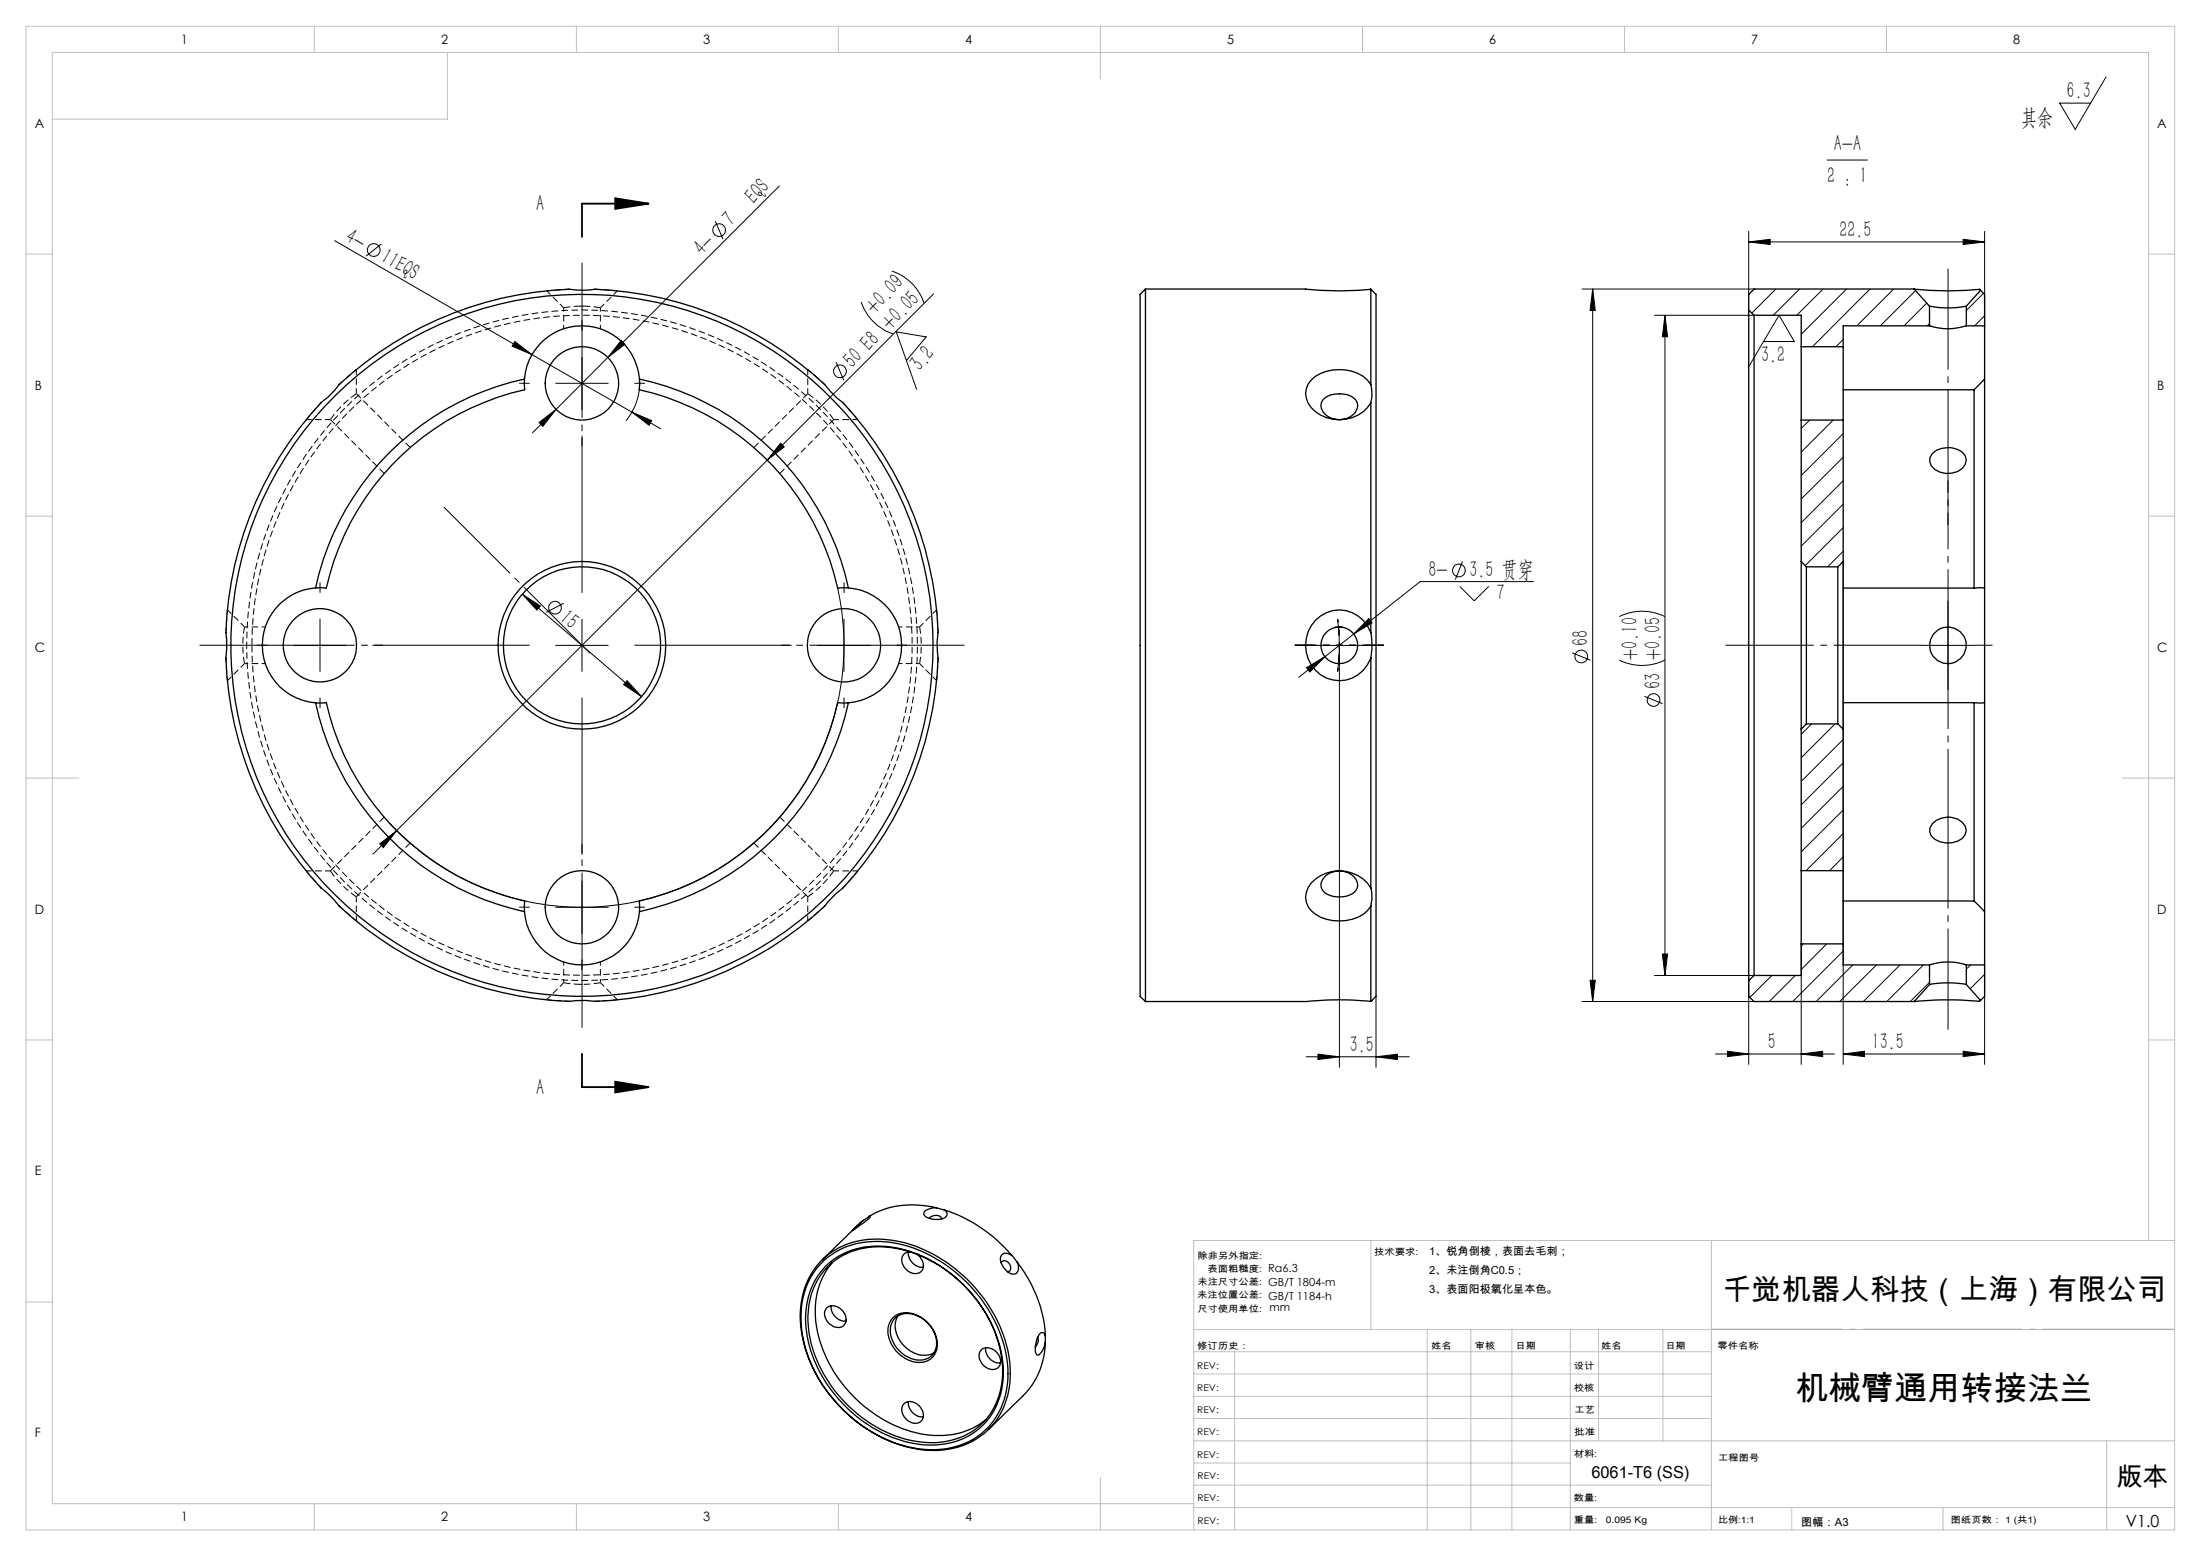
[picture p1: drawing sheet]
<svg xmlns="http://www.w3.org/2000/svg" width="420mm" height="297mm" viewBox="0 0 420 297" stroke-linecap="round" stroke-linejoin="round" font-family="sans-serif">
<g fill="none" stroke="#000" stroke-width=".19" stroke-dasharray="1.3 .6" stroke-dashoffset=".4" stroke-linecap="butt">
<path d="M104.3 55.5l4.4-.3M113.5 55.2l4.3 .3M64.7 73.4l3.3-2.9M154.1 70.5l3.3 2.9M160.9 76.8l2.8 3.3M58.4 80.1l2.9-3.3M178.7 116.4l.3 4.3M43.1 120.7l.3-4.3M43.4 129.9l-.3-4.3M179 125.6l-.3 4.3M61.3 169.5l-2.9-3.3M68 175.8l-3.3-2.9"/>
<path d="M157.4 172.9l-3.3 2.9M163.7 166.2l-2.8 3.3M108.6 191.1l-4.3-.3M117.8 190.8l-4.3 .3"/>
</g>
<g fill="none" stroke="#000" stroke-width=".19" stroke-dasharray="1.3 .6" stroke-linecap="butt">
<path d="M107.6 58.8a19.3 19.3 0 0 1 7 0M111.1 58.4h-.4M111.5 58.4h-.4M154.1 75.1a19.3 19.3 0 0 1 5 5M154.1 75.1l-10.2 10.3M63 80.1l10.3 10.3M63 80.1a19.3 19.3 0 0 1 5-5M78.3 85.4l-10.3-10.3M148.8 90.4l10.3-10.3M175.5 119.7a19.3 19.3 0 0 1 0 7M46.7 126.7a19.3 19.3 0 0 1 0-7M73.3 156l-10.3 10.2"/>
<path d="M68 171.2a19.3 19.3 0 0 1-5-5M68 171.2l10.3-10.3M143.9 160.9l10.2 10.3M159.1 166.2a19.3 19.3 0 0 1-5 5M159.1 166.2l-10.3-10.2M110.7 187.9h.4M114.6 187.6a19.3 19.3 0 0 1-7 0"/>
</g>
<path d="M48.1 123.2a63 63 0 0 0 92.8 55.5 63 63 0 0 0 5-108 63 63 0 0 0-97.6 46.6l-.2 5.9" fill="none" stroke="#000" stroke-width=".19" stroke-dasharray="1.3 .6" stroke-dashoffset="-.1" stroke-linecap="butt"/>
<path d="M107.6 58.8v3.9M114.6 62.7v-3.9M175.5 119.7h-4M46.7 126.7h3.9M47.1 123.2a64 64 0 0 0 94.2 56.3 64 64 0 0 0 5.1-109.7 64 64 0 0 0-99.1 47.5l-.2 5.9M171.5 126.7h4M107.6 183.6v4M114.6 187.6v-4" fill="none" stroke="#000" stroke-width=".19" stroke-dasharray="1.3 .6" stroke-dashoffset=".6" stroke-linecap="butt"/>
<g fill="none" stroke="#000" stroke-width=".19" stroke-dasharray="1.3 .6" stroke-dashoffset=".2" stroke-linecap="butt">
<path d="M104.3 55.5l3.3 3.3M114.6 58.8l3.2-3.3M68 75.1v-4.6M154.1 70.5v4.6M58.4 80.1h4.6M159.1 80.1h4.6M46.7 119.7l-3.3-3.3M178.7 116.4l-3.2 3.3M43.4 129.9l3.3-3.2M175.5 126.7l3.2 3.2M63 166.2h-4.6M68 175.8v-4.6"/>
<path d="M154.1 171.2v4.6M163.7 166.2h-4.6M107.6 187.6l-3.3 3.2M117.8 190.8l-3.2-3.2"/>
</g>
<path d="M50.6 119.7h-3.9" fill="none" stroke="#000" stroke-width=".19" stroke-dasharray="1.3 .6" stroke-dashoffset=".5" stroke-linecap="butt"/>
<g fill="none" stroke="#000" stroke-width=".25">
<path d="M218.6 55.2h30.5l1.1 .1a62.3 62.3 0 0 0 11.4-.1M218.6 55.2v136M218.6 55.2l-1 1v134l1 1M261.6 55.2l1 1v134l-1 .9M261.6 55.2v18.2M261.6 55.2h-.1M333.7 59.2v128M333.7 59.2l1 1M365.3 55.2l1.1 .1a62.3 62.3 0 0 0 11.3-.1l.2 .2M365.3 55.2l2.9 3.3M365.3 55.2h-30.6l-1 1v3M368.2 58.5a19.6 19.6 0 0 0 7 0"/>
<path d="M368.2 58.5v3.7M375.2 58.5v3.7M377.9 55.4l-2.7 3.1M377.9 55.4l.8 .8v6M64.7 73.4a68.2 68.2 0 0 1 43.9-18.2 13.7 13.7 0 0 0 4.9 0 68.1 68.1 0 0 1 43.9 18.2 14.4 14.4 0 0 0 3.4 3.4 67.9 67.9 0 0 1 18.2 44 17.4 17.4 0 0 0 0 4.8 67.8 67.8 0 0 1-18.2 43.9 16.4 16.4 0 0 0-3.4 3.5 67.7 67.7 0 0 1-43.9 18.1 17.1 17.1 0 0 0-4.9 0 67.8 67.8 0 0 1-43.9-18.2 16.2 16.2 0 0 0-3.4-3.4 67.7 67.7 0 0 1-18.2-43.9 17.1 17.1 0 0 0 0-4.8 68 68 0 0 1 18.2-44 13.7 13.7 0 0 0 3.4-3.4zM100.1 72.4a11 11 0 0 1 11-10.2 11 11 0 0 1 10.9 10.2M100.1 72.4a52 52 0 0 0-39.9 39.8M100.1 72.4v2a50 50 0 0 0-37.8 37.9l-2.1-.1M122 72.4a52 52 0 0 1 39.9 39.8M122 72.4v2a50 50 0 0 1 37.8 37.9l2.1-.1M261.6 76.8v44M261.6 73.4a7.3 7.3 0 0 1 0 3.4"/>
<path d="M261.6 73.4a7.1 7.1 0 0 0-7.3-2.8 5.6 5.6 0 0 0-5 3.6 4.5 4.5 0 0 0 2.7 5 7.2 7.2 0 0 0 9.6-2.4M334.7 60.2v126M334.7 60.2h9v6M343.7 66.2v14M343.7 66.2h8M351.7 66.2v14M351.7 74.4h25M368.2 62.2a11.2 11.2 0 0 0 7 0M368.2 62.2h-16.5v4M375.2 62.2h3.5M376.7 74.4v37.9M378.7 72.4l-2 2"/>
<path d="M378.7 62.2v10.2M378.7 72.4v39.8M255.6 80.1a3.3 3.3 0 0 1-3.5-2.7 2.67 2.67 0 0 1 2.8-2.2 4 4 0 0 1 3.9 1.3 2.41 2.41 0 0 1-1.5 3.2l-1.6 .4M343.7 80.2v27M343.7 80.2h8M351.7 80.2v27M368.8 86.5a4.7 4.7 0 0 1 5.6-.2 1.97 1.97 0 0 1 .1 3.1 4.2 4.2 0 0 1-6-.5l-.3-.8 .1-.8zM60.2 112.2a11 11 0 0 0-10.1 11 11 11 0 0 0 10.1 11M161.9 112.2a11 11 0 0 1 10.1 11 11 11 0 0 1-10.1 11M256 119.7l-1.2 .1M343.7 107.2v32M343.7 107.2l1 1"/>
<path d="M344.7 108.2v30M344.7 108.2h6M350.7 108.2v30M351.7 107.2v32M351.7 107.2l-1 1M351.7 112.3h25M378.7 112.2l-2 .1M378.7 112.2v22M60.2 134.2l2.1-.1a50 50 0 0 0 37.8 37.9v2M60.2 134.2a52.1 52.1 0 0 0 39.9 39.8M161.9 134.2a52.1 52.1 0 0 1-39.9 39.8M161.9 134.2l-2.1-.1a50 50 0 0 1-37.8 37.9v2"/>
<path d="M261.6 120.8a13.7 13.7 0 0 1 0 4.8M261.6 120.8a6.4 6.4 0 0 0-6.6-4.4 6.4 6.4 0 0 0-5.7 5.4 6.5 6.5 0 0 0 3.1 7.2 6.5 6.5 0 0 0 7.7-1.1l.8-1 .7-1.3M261.6 125.6v43.9M343.7 139.2v27M344.7 138.2l-1 1M344.7 138.2h6M350.7 138.2l1 1M351.7 139.2v27M351.7 134.1h25M376.7 134.1v37.9M376.7 134.1l2 .1M378.7 134.2v39.8"/>
<path d="M368.8 157.2a4.1 4.1 0 0 1 6.2 .5 2.12 2.12 0 0 1-1.4 2.8 4.6 4.6 0 0 1-5.1-.9l-.3-.8 .1-.8zM100.1 174a11 11 0 0 0 11 10.2 11 11 0 0 0 10.9-10.2M253.1 167.1a3.8 3.8 0 0 1 5.9 1.3 2.27 2.27 0 0 1-2.1 2.7 4.4 4.4 0 0 1-4.6-1.2 2.11 2.11 0 0 1 .8-2.8zM261.6 172.9v18.2M261.6 169.5a6.5 6.5 0 0 1 0 3.4M261.6 169.5a7.1 7.1 0 0 0-12-.1 3.8 3.8 0 0 0 1.4 5.1 8.8 8.8 0 0 0 9.1 0l.8-.7 .7-.9M343.7 166.2v14M343.7 166.2h8M351.7 166.2v14M351.7 172h25M376.7 172l2 2M378.7 174v10.2"/>
<path d="M261.5 191.1h.1M261.6 191.1h-.1a61.8 61.8 0 0 0-12.4 .1h-30.5M333.7 187.2v3l1 1h30.6M334.7 186.2l-1 1M343.7 180.2v6h-9M343.7 180.2h8M351.7 180.2v4h16.5M368.2 184.2a11.1 11.1 0 0 1 7 0M368.2 187.9a19.6 19.6 0 0 1 7 0M368.2 184.2v3.7M368.2 187.9l-2.9 3.3M375.2 187.9l2.7 3.1"/>
<path d="M375.2 184.2v3.7M375.2 184.2h3.5M377.9 191l-.3 .1a61.8 61.8 0 0 0-12.3 .1M378.7 184.2v6l-.8 .8M164.7 232.9l-7.8 7.5M165.8 232.2l.3-.1a2.47 2.47 0 0 1-1.5 1.4l-2 1.4 2.1-2M165.8 232.2l-1.1 .7M173.4 239a2.72 2.72 0 0 0 2.8 2.9M173.7 239a1.57 1.57 0 0 0-1.5 .8 1.57 1.57 0 0 0 .1 1.7 2.3 2.3 0 0 0 3.6 1.1 2.32 2.32 0 0 0-1-3.2M177.3 232.5a1.48 1.48 0 0 1 2.4 0v.2M178.7 230.5a17 17 0 0 0-12.9 1.7M178.7 230.5a3 3 0 0 0-2.3 .9 .84 .84 0 0 0 .7 1.1 3.2 3.2 0 0 0 3.6-.4 .92 .92 0 0 0-.5-1.2"/>
<path d="M178.7 230.5l1.5 .4M180.2 230.9a28.6 28.6 0 0 1 12.9 8.7M193.1 239.6a1.33 1.33 0 0 0-2.2 .4 3.1 3.1 0 0 0 2.6 3.2 1.3 1.3 0 0 0 .8-1.8l-.2-.5M193.1 239.6l1 1.3M156.5 240.8a15.2 15.2 0 0 1 13.5-4.1 27.7 27.7 0 0 1 19.5 13.8 21.6 21.6 0 0 1 2.8 15.8 13.9 13.9 0 0 1-14.2 10.6 25.9 25.9 0 0 1-19.2-10 24.4 24.4 0 0 1-6.1-17.4 14.6 14.6 0 0 1 3.7-8.7zM156.9 240.9a15.3 15.3 0 0 1 13.7-3.7 28 28 0 0 1 19.8 16.1 19.1 19.1 0 0 1 .7 15.3 13.8 13.8 0 0 1-13.4 8.1 25.9 25.9 0 0 1-19-10 22.8 22.8 0 0 1-5.5-19 13.6 13.6 0 0 1 3.7-6.8zM157.5 241.7a14.7 14.7 0 0 1 13.4-3.5 26.3 26.3 0 0 1 20.5 22 13.7 13.7 0 0 1-6.8 14 17.3 17.3 0 0 1-14.6 0 26.7 26.7 0 0 1-16.1-19.9 14.8 14.8 0 0 1 3.6-12.6zM157.7 242a14.3 14.3 0 0 1 13.1-3.7 26 26 0 0 1 20.3 20.9 13.8 13.8 0 0 1-5.9 14.2 16.1 16.1 0 0 1-13.5 1 26.1 26.1 0 0 1-17.4-20.7 14.2 14.2 0 0 1 3.4-11.7zM157.7 249.7a2.35 2.35 0 0 1 3.6 1.3 1.65 1.65 0 0 1-.5 2.1 1.65 1.65 0 0 1-2.2-.2 2.34 2.34 0 0 1-.9-3.2zM158.6 249.2a2.78 2.78 0 0 0 2.8 3M158.8 241a14.8 14.8 0 0 0-2.8 13.1 26.2 26.2 0 0 0 20.5 19.7 14.5 14.5 0 0 0 11.6-2.8M170.4 251.5a4.5 4.5 0 0 1 5.8 .3 5.6 5.6 0 0 1 2.3 6.4 3.6 3.6 0 0 1-4.8 1.5 6.4 6.4 0 0 1-4.2-6.5l.4-1.1z"/>
<path d="M170.7 251.7a4.2 4.2 0 0 1 5.4 0 5.3 5.3 0 0 1 2.3 6.2 3.5 3.5 0 0 1-4.8 1.3 5.6 5.6 0 0 1-3.5-6.6zM171.3 251.2a4.7 4.7 0 0 0 1.2 5.7 4.8 4.8 0 0 0 5.7 1.3M187.2 257.7a2.18 2.18 0 0 1 3.3 .8 1.74 1.74 0 0 1-.7 2.9 2.59 2.59 0 0 1-2.7-3.5zM188.1 257.2a2.72 2.72 0 0 0 2.8 3M191 260l-.3 .2M191.1 241a.83 .83 0 0 1 .7-.4 .83 .83 0 0 1 .7 .5l.2 .2a.85 .85 0 0 1-.4 1.4M194.1 240.9a24.9 24.9 0 0 1 5.4 14M198 255.2l.1 .9-.5 1M199.5 254.9a.61 .61 0 0 0-.6-.6 .61 .61 0 0 0-.6 .5 3.9 3.9 0 0 0-.4 3.9 2.24 2.24 0 0 0 1.5-2l.1-.4M199.5 256.3a14.6 14.6 0 0 1-4.2 10.1l-6.7 6.5M199.5 254.9v1.4M172.5 268a2.35 2.35 0 0 1 3.5 1.3 1.62 1.62 0 0 1-.3 2 1.62 1.62 0 0 1-2.1 .1 2.34 2.34 0 0 1-1.1-3.4z"/>
<path d="M173.4 267.5a2.72 2.72 0 0 0 2.8 2.9"/>
<circle cx="111" cy="73.2" r="7"/>
<circle cx="61.1" cy="123.2" r="7"/>
<circle cx="111" cy="123.2" r="16"/>
<circle cx="111" cy="123.2" r="67"/>
<circle cx="111.1" cy="123.2" r="15"/>
<circle cx="161.1" cy="123.2" r="7"/>
<circle cx="255.6" cy="123.2" r="3.5"/>
<circle cx="371.7" cy="123.2" r="3.5"/>
<circle cx="111" cy="173.2" r="7"/>
</g>
<g fill="none" stroke="#000" stroke-width=".19">
<path d="M401.9 14.7l-5.9 10-3-5h5.9M148.7 35.5l-42.6 42.6M348.7 30.5h7.6M63.9 45.9l37.6 21.8M72.8 46.6l-2.9 2.3M136.5 42.2l1.5 3.4M164.3 57.6a9.7 9.7 0 0 0 6.2 6.1M170.2 51.7a9.7 9.7 0 0 1 6.1 6.2M178.2 56.1l-102.5 102.4M301.9 55.2h32.8M303.9 55.2v136M303.9 55.2l.5 4.1h-1z"/>
<path d="M333.7 46.2l4.1-.5v1zM333.7 44.2v12M333.7 46.2h45M338.9 55.2l-4.6 4.6M343.4 55.2l-5 5M347.9 55.2l-5 5M352.4 55.2l-8.7 8.6M356.8 55.2l-10.9 11M361.4 55.2l-7.1 7M365.5 55.5l-6.7 6.7M367.7 57.9l-4.4 4.3M374.6 45.7l4.1 .5-4.1 .5z"/>
<path d="M378.5 56l-3.3 3.3M378.7 44.2v18M98.2 65.2l3.3 2.5-3.8-1.6zM101.5 67.7l24.6 14.1M106 73.2h10.1M106.1 78.1l-4.5 4.5M111.1 68.2v10M118.5 65l.7 .7-3.2 2.5zM120.6 78.7l3.8 1.6-.5 .9zM122 72.4a11.2 11.2 0 0 1-2.5 7.9M159.6 69.1l1.4 3.5M173 68.8l3.7-4.5-5.7-.9 3.9 10.9"/>
<path d="M315.7 60.2h19M317.7 60.2v126M317.7 60.2l.5 4.1h-1zM336.5 65.2h5.9l-2.9-5-5.9 10M351.7 64.8l-1.4 1.4M368.2 61.8l-.4 .4M378.7 60.3l-1.9 1.9M102.9 80.6l3.2-2.5-2.5 3.3zM148.9 84.6l.7 .7-3.2 2.5zM345.3 80.2l-1.6 1.6M349.8 80.2l-6.1 6.1M351.7 82.8l-8 8"/>
<path d="M351.7 87.3l-8 7.9M351.7 91.8l-8 8M351.7 96.2l-8 8M61.1 118.2v10M99.7 113.4l3.4 2.3-.7 .7zM99.7 113.4l22.7 19.6M107.6 115.1l-3.4 1.8M111.1 118.2v10M159.8 112.3a50 50 0 0 1-25.5 55.2 50 50 0 0 1-60-10.4M161 118.2v10M255.2 118.2l.4 5M261.2 118.1l.6 .8-3.5 2.1z"/>
<path d="M278.6 111.9l2.7 2.8 2.8-2.8M279.1 107.2l-1.4 3.4M292.6 111h-21.6l-12.7 10M309 117.7a9.8 9.8 0 0 1 8.7 0M351.7 100.7l-7.2 7.2M351.7 105.2l-2.9 3M351.7 107.2v96M371.7 118.2v10M56.1 123.2h9.9M106 123.2h10.1M119.7 129.9l2.7 3.1-3.4-2.3zM156 123.2h10.1"/>
<path d="M249.3 127.5l3.5-2.2-2.9 3zM250.6 123.2h10M252.8 125.3l-5 4M255.6 123.2v80.5M255.6 123.2l-.4 5M258.3 121l-5.5 4.3M300 124.6l3.5 1.4M309 126a9.5 9.5 0 0 0 8.7 0M313.8 132.9l3.5 1.4M345.7 138.2l-2 2M350.2 138.2l-6.5 6.4M366.7 123.2h10"/>
<path d="M75.7 158.5l-4.5 4.5M351.7 141.1l-8 8.1M351.7 145.6l-8 8M351.7 150.1l-8 8M351.7 154.6l-8 8M351.7 159.1l-7.1 7.1M72.5 161.1l3.2-2.6-2.5 3.3zM106 173.2h10.1M111.1 168.2v10M351.7 163.6l-2.6 2.6M262.6 190.2v13.5M301.9 191.2h32.8"/>
<path d="M303.4 187.1h1l-.5 4.1zM315.7 186.2h19M317.2 182.1h1l-.5 4.1zM333.7 187.2v16M338.1 186.2l-4.2 4.2M342.6 186.2l-5 5M343.7 180.2v23M344.1 180.2l-.4 .4M348.6 180.2l-4.9 4.9M351.7 181.5l-9.6 9.7M353.6 184.2l-7 7M358.1 184.2l-7.1 7"/>
<path d="M362.5 184.2l-6.9 7M367 184.2l-7 7M368.2 187.5l-3.7 3.7M376 184.2l-.8 .8M378.7 186l-2.7 2.7M378.7 184.2v19M249.2 201.7h19.7M251.5 201.2l4.1 .5-4.1 .5zM262.6 201.7l4.1-.5v1zM327.3 201.2h22.8M329.6 200.7l4.1 .5-4.1 .5zM343.7 201.2l4.1-.5v1z"/>
<path d="M351.7 201.2l4.1-.5v1zM351.7 201.2h27M374.6 200.7l4.1 .5-4.1 .5z"/>
<circle cx="71.3" cy="47.7" r="1.21"/>
<circle cx="137.2" cy="43.9" r="1.2"/>
<circle cx="160.3" cy="70.9" r="1.21"/>
<circle cx="105.9" cy="116" r="1.21"/>
<circle cx="278.4" cy="108.9" r="1.21"/>
<circle cx="301.7" cy="125.3" r="1.21"/>
<circle cx="315.5" cy="133.6" r="1.22"/>
</g>
<path d="M255.6 123.2l-.3-5M255.6 123.2l-.3 4.9M255.6 123.2h5M255.6 123.2h-5" fill="none" stroke="#000" stroke-width=".19" stroke-dasharray="30.5 1.3 1.3 1.3" stroke-dashoffset="29.9" stroke-linecap="butt"/>
<path d="M117.4 37.8l6.4 1.1-6.4 1zM123.8 38.9h-12.7v6.3M111.1 201.2v6.3h12.7M117.4 206.5l6.4 1-6.4 1z" fill="none" stroke="#000" stroke-width=".35"/>
<path d="M84.7 96.8l27.9 27.9" fill="none" stroke="#000" stroke-width=".19" stroke-dasharray="30.5 1.3 1.3 1.3" stroke-dashoffset="12.6" stroke-linecap="butt"/>
<path d="M111.1 113.2v-63M101.1 123.2h-63M111.1 133.2v63M121.1 123.2h63" fill="none" stroke="#000" stroke-width=".19" stroke-dasharray="30.5 1.3 1.3 1.3" stroke-dashoffset=".9" stroke-linecap="butt"/>
<g fill="none" stroke="#000" stroke-width=".19" stroke-dasharray="30.5 1.3 1.3 1.3" stroke-linecap="butt">
<path d="M101.1 73.2h-2M111.1 63.2v-2M121.1 73.2h2M111.1 83.2v2M61.1 113.2v-2M161.1 113.2v-2M371.7 118.2v-3.5M51.1 123.2h-2M61.1 133.2v2M71.1 123.2h2M151.1 123.2h-2M161.1 133.2v2"/>
<path d="M171.1 123.2h2M250.6 123.2h-3.5M260.6 123.2h3.5M371.7 128.2v3.5M376.7 123.2h3.5M101.1 173.2h-2M111.1 163.2v-2M121.1 173.2h2M111.1 183.2v2"/>
</g>
<path d="M371.7 91.7v8.5" fill="none" stroke="#000" stroke-width=".19" stroke-dasharray="30.5 1.3 1.3 1.3" stroke-dashoffset="28.1" stroke-linecap="butt"/>
<path d="M371.7 196.5v-145.2" fill="none" stroke="#000" stroke-width=".19" stroke-dasharray="30.5 1.3 1.3 1.3" stroke-dashoffset="11.2" stroke-linecap="butt"/>
<path d="M366.7 123.2h-37.4" fill="none" stroke="#000" stroke-width=".19" stroke-dasharray="30.5 1.3 1.3 1.3" stroke-dashoffset="13.6" stroke-linecap="butt"/>
<path d="M326.4 253.8h88.6" fill="none" stroke="#000" stroke-width=".19" stroke-dasharray="30.5 1.3 1.3 1.3" stroke-dashoffset="5.2" stroke-linecap="butt"/>
<g fill="none" stroke="#c0c0c0" stroke-width=".19">
<path d="M5 5h410v287h-410zM60 5v5M85.4 10v12.8h-75.4M110 5v5M160 5v5M210 5v10M260 5v5M310 5v5M360 5v5M5 48.5h5M410 48.5h5M5 98.5h5"/>
<path d="M410 98.5h5M5 148.5h10M405 148.5h10M5 198.5h5M410 198.5h5M261.6 236.8v17M326.6 236.8v55.2M410 236.8v-226.8h-400v277h217.8M415 236.8h-187.2v55.2M5 248.5h5M227.8 253.8h187.2M227.8 258h98.8"/>
<path d="M235.6 258v34M272.3 253.8v38.2M280.7 253.8v38.2M288.5 253.8v38.2M299.6 253.8v38.2M305 253.8v21.2M317.3 253.8v21.2M227.8 270.8h98.8M227.8 266.5h98.8M227.8 262.3h98.8M227.8 279.3h71.8M227.8 275h187.2"/>
<path d="M402 275v17M60 287v5M110 287v5M160 287v5M210 282v10M227.8 287.8h187.2M227.8 283.5h98.8M341.9 287.8v4.2M370.8 287.8v4.2"/>
</g>
<g fill="#000">
<path d="M117.4 37.8l6.4 1.1-6.4 1zM117.4 206.5l6.4 1-6.4 1z"/>
<path d="M333.7 46.2l4.1-.5v1zM374.6 45.7l4.1 .5-4.1 .5z"/>
<path d="M102.9 80.6l.7 .8 2.5-3.3zM118.5 65l-2.5 3.2 3.2-2.5z"/>
<path d="M120.6 78.7l3.3 2.5 .5-.9zM98.2 65.2l-.5 .9 3.8 1.6z"/>
<path d="M317.7 60.2l.5 4.1h-1zM317.2 182.1h1l-.5 4.1zM303.9 55.2l.5 4.1h-1zM303.4 187.1h1l-.5 4.1z"/>
<path d="M119.7 129.9l-.7 .8 3.4 2.3zM99.7 113.4l2.7 3 .7-.7z"/>
<path d="M72.5 161.1l.7 .7 2.5-3.3zM148.9 84.6l-2.5 3.2 3.2-2.5z"/>
<path d="M329.6 200.7l4.1 .5-4.1 .5zM343.7 201.2l4.1-.5v1zM249.3 127.5l.6 .8 2.9-3zM261.2 118.1l-2.9 2.9 3.5-2.1zM251.5 201.2l4.1 .5-4.1 .5zM262.6 201.7l4.1-.5v1z"/>
<path d="M351.7 201.2l4.1-.5v1zM374.6 200.7l4.1 .5-4.1 .5z"/>
</g>
<text font-size="6.3" x="342.5" y="267.3">机械臂通用转接法兰</text>
<text font-size="5.6" x="328.6" y="248.1">千觉机器人科技（上海）有限公司</text>
<text font-size="4.9" x="403.9" y="283.7">版本</text>
<g font-size="4.4">
<text x="385.7" y="23.8">其余</text>
<text x="394.4" y="18.8">6.3</text>
<text x="349.9" y="28.8">A-A</text>
<text x="348.7" y="35">2 : 1</text>
<text x="102.3" y="40.3">A</text>
<text x="143.9" y="39.1" transform="rotate(-45 143.9 39.1)">EQS</text>
<text x="65.6" y="45.9" transform="rotate(30 65.6 45.9)">4-</text>
<text x="139.6" y="43.4" transform="rotate(-45 139.6 43.4)">7</text>
<text x="351" y="45.3">22.5</text>
<text x="72.4" y="49.8" transform="rotate(30 72.4 49.8)">11EQS</text>
<text x="134.1" y="48.9" transform="rotate(-45 134.1 48.9)">4-</text>
<text x="166.8" y="60" transform="rotate(-45 166.8 60)">+0.09</text>
<text x="162.6" y="70.4" transform="rotate(-45 162.6 70.4)">50 E8 +0.05</text>
<text x="175.6" y="71" transform="rotate(-50 175.6 71)">3.2</text>
<text x="336.1" y="69">3.2</text>
<text x="272.6" y="110.2">8-</text>
<text x="280.4" y="110.2">3.5 贯穿</text>
<text x="106.6" y="118.3" transform="rotate(41 106.6 118.3)">15</text>
<text x="285.5" y="114.5">7</text>
<text x="303.1" y="123.3" transform="rotate(-90 303.1 123.3)">68</text>
<text x="312.5" y="126" transform="rotate(-90 312.5 126)">+0.10</text>
<text x="316.9" y="131.6" transform="rotate(-90 316.9 131.6)">63 +0.05</text>
<text x="257.6" y="200.8">3.5</text>
<text x="337.3" y="200.3">5</text>
<text x="357.2" y="200.3">13.5</text>
<text x="102.3" y="209">A</text>
</g>
<g font-size="3.2">
<text x="303.7" y="282.1">6061-T6 (SS)</text>
<text x="405.7" y="291.5">V1.0</text>
</g>
<g font-size="2.5">
<text x="34.6" y="8.4">1</text>
<text x="84.2" y="8.4">2</text>
<text x="134.2" y="8.4">3</text>
<text x="184.2" y="8.4">4</text>
<text x="234.2" y="8.4">5</text>
<text x="284.2" y="8.4">6</text>
<text x="334.2" y="8.4">7</text>
<text x="384.2" y="8.4">8</text>
<text x="6.7" y="24.4">A</text>
<text x="411.7" y="24.4">A</text>
<text x="6.7" y="74.4">B</text>
<text x="411.7" y="74.4">B</text>
<text x="6.7" y="124.4">C</text>
<text x="411.7" y="124.4">C</text>
<text x="6.7" y="174.4">D</text>
<text x="411.7" y="174.4">D</text>
<text x="6.7" y="224.4">E</text>
<text x="6.7" y="274.4">F</text>
<text x="34.6" y="290.4">1</text>
<text x="84.2" y="290.4">2</text>
<text x="134.2" y="290.4">3</text>
<text x="184.2" y="290.4">4</text>
</g>
<g font-size="2.1">
<text x="272.7" y="239.6">1、锐角倒棱，表面去毛刺；</text>
<text x="242" y="242.8">Ra6.3</text>
<text x="242" y="245.6">GB/T 1804-m</text>
<text x="272.7" y="243.2">2、未注倒角C0.5；</text>
<text x="242" y="248.1">GB/T 1184-h</text>
<text x="242.2" y="250.3">mm</text>
<text x="272.7" y="246.9">3、表面阳极氧化呈本色。</text>
<text x="343.7" y="291.2">图幅：A3</text>
</g>
<g font-size="1.7">
<text x="262.2" y="239.6">技术要求:</text>
<text x="228.5" y="245.3">未注尺寸公差:</text>
<text x="228.5" y="240.3">除非另外指定:</text>
<text x="230.4" y="242.8">表面粗糙度:</text>
<text x="228.5" y="247.8">未注位置公差:</text>
<text x="228.5" y="250.3">尺寸使用单位:</text>
<text x="228.5" y="257.4">修订历史：</text>
<text x="273.1" y="257.4">姓名</text>
<text x="281.4" y="257.4">审核</text>
<text x="289.2" y="257.4">日期</text>
<text x="305.6" y="257.4">姓名</text>
<text x="317.8" y="257.4">日期</text>
<text x="327.8" y="257.4">零件名称</text>
<text x="228.5" y="261.3">REV:</text>
<text x="300.3" y="261.3">设计</text>
<text x="228.5" y="265.5">REV:</text>
<text x="228.5" y="269.6">REV:</text>
<text x="300.3" y="265.5">校核</text>
<text x="300.4" y="269.6">工艺</text>
<text x="228.5" y="274">REV:</text>
<text x="300.4" y="273.9">批准</text>
<text x="228.5" y="278.3">REV:</text>
<text x="300.3" y="278.1">材料:</text>
<text x="327.9" y="278.8">工程图号</text>
<text x="228.5" y="282.2">REV:</text>
<text x="228.5" y="286.6">REV:</text>
<text x="300.3" y="286.6">数量:</text>
<text x="228.5" y="291">REV:</text>
<text x="300.3" y="290.8">重量:</text>
<text x="306.4" y="290.8">0.095 Kg</text>
<text x="327.9" y="290.8">比例:1:1</text>
<text x="372.3" y="290.8">图纸页数： 1 (共1)</text>
</g>
</svg>
